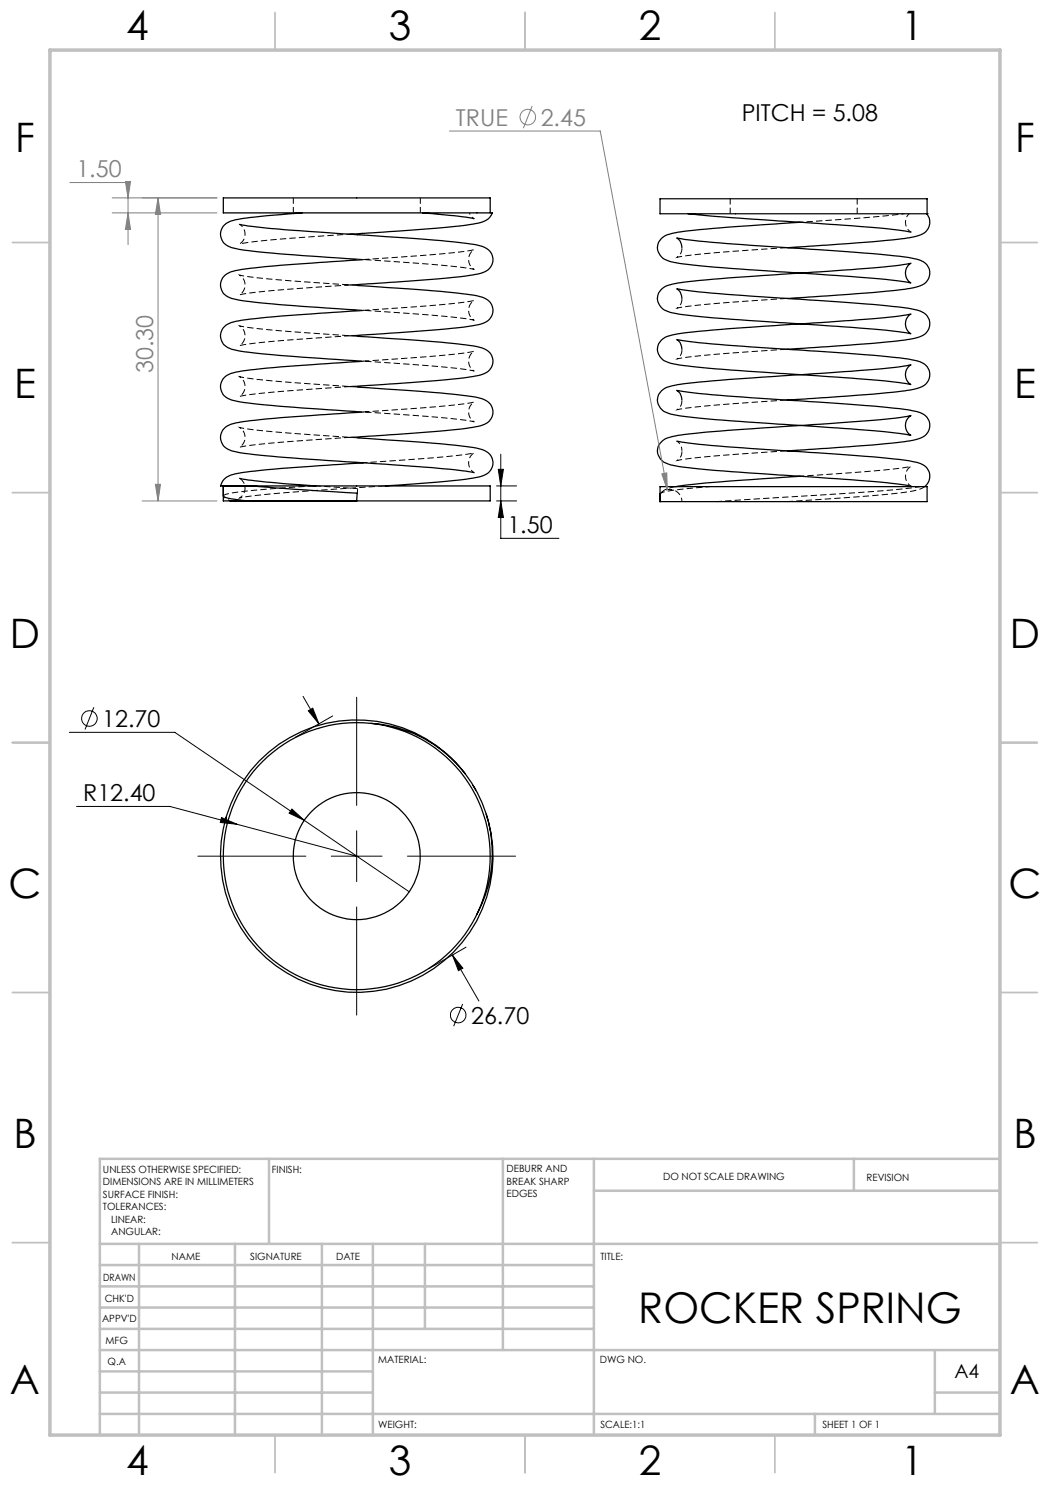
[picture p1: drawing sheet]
<svg xmlns="http://www.w3.org/2000/svg" width="210mm" height="297mm" viewBox="0 0 210 297" stroke-linecap="round" stroke-linejoin="round" font-family="sans-serif">
<path d="M44.7 99.2a2.89 2.89 0 0 1 1.9-.6l5.7-.7 10.5-.7M135.1 97.3h-.1a4.5 4.5 0 0 0-2.8 1.3" fill="none" stroke="#000" stroke-width=".2" stroke-dasharray="1.3 .6" stroke-linecap="butt"/>
<path d="M47.9 44.9a2.31 2.31 0 0 1 0 3.9 100 100 0 0 1 14.3-1.4l7.8-.6M71.5 98.6v-.9M94.8 94.5a2.31 2.31 0 0 1 0-3.9 63 63 0 0 1-9.9 1.1l-12.2 .8M132 98.8a2.45 2.45 0 0 1 2.8-.8 2.45 2.45 0 0 1 1.6 2.3M182.2 97.2a2.31 2.31 0 0 1 0-3.9 105.3 105.3 0 0 1-14.7 1.4l-7.4 .5" fill="none" stroke="#000" stroke-width=".2" stroke-dasharray="1.3 .6" stroke-dashoffset=".5" stroke-linecap="butt"/>
<g fill="none" stroke="#000" stroke-width=".2" stroke-dasharray="1.3 .6" stroke-dashoffset=".1" stroke-linecap="butt">
<path d="M58.7 39.6v3M146 39.7v3M71.2 51.8a260.3 260.3 0 0 1 23.4 2l.2 .1a2.31 2.31 0 0 1 0-4 63.2 63.2 0 0 1-9.9 1.2l-12.2 .8M71.5 57.1l-2.7-.2a200.4 200.4 0 0 1-20.7-1.8l-.2-.1a2.31 2.31 0 0 1 0 4 100.1 100.1 0 0 1 14.3-1.5l7.8-.5M84.1 42.6v-3M171.4 42.7v-3M71.2 72.1a260.5 260.5 0 0 1 23.4 2l.2 .1a2.31 2.31 0 0 1 0-3.9 63.1 63.1 0 0 1-9.9 1.1l-12.2 .8M71.2 62a260.4 260.4 0 0 1 23.4 2h.2a2.31 2.31 0 0 1 0-3.9 63.2 63.2 0 0 1-9.9 1.1l-12.2 .9M71.5 77.4l-2.7-.2a200.2 200.2 0 0 1-20.7-1.8l-.2-.1a2.31 2.31 0 0 1 0 4 100.2 100.2 0 0 1 14.3-1.5l7.8-.5M71.5 67.2l-2.7-.1a200.3 200.3 0 0 1-20.7-1.9h-.2a2.31 2.31 0 0 1 0 3.9 100.2 100.2 0 0 1 14.3-1.4l7.8-.6M71.2 82.3a260.6 260.6 0 0 1 23.4 2l.2 .1a2.31 2.31 0 0 1 0-4 63 63 0 0 1-9.9 1.1l-12.2 .9M71.5 87.6l-2.7-.2a200.1 200.1 0 0 1-20.7-1.9h-.2a2.31 2.31 0 0 1 0 3.9 100.3 100.3 0 0 1 14.3-1.4l7.8-.5"/>
<path d="M157.4 100.3l4.4-.3a198.3 198.3 0 0 0 21.3-1.9l1-.3 .8-.5"/>
</g>
<path d="M94.8 43.7l-.5-.4-.4-.7M44.7 99.3l.5 .4 .8 .5" fill="none" stroke="#000" stroke-width=".2" stroke-dasharray="1.3 .6" stroke-dashoffset=".8" stroke-linecap="butt"/>
<path d="M71.5 97.7l-8.3-.5M142.1 97.3a68.9 68.9 0 0 0-9.6 1.2l-.4 .2" fill="none" stroke="#000" stroke-width=".2" stroke-dasharray="1.3 .6" stroke-dashoffset=".3" stroke-linecap="butt"/>
<path d="M47.9 95.7a2.31 2.31 0 0 1 0 3.9 100.4 100.4 0 0 1 14.3-1.4l14.9-1" fill="none" stroke="#000" stroke-width=".2" stroke-dasharray="1.3 .6" stroke-dashoffset="-.2" stroke-linecap="butt"/>
<g fill="none" stroke="#000" stroke-width=".25">
<path d="M47.9 44.9a125.2 125.2 0 0 0 15.5 1.5l5.4 .4a338.6 338.6 0 0 1 26.2 2.1l.6 .2a2.91 2.91 0 0 1 2.6 4.1 4.6 4.6 0 0 1-3.7 1.8 436.3 436.3 0 0 1-24.5 2M60.5 42.6l-7.1 .5-5.5 .7a4 4 0 0 0-3.7 2.2 2.9 2.9 0 0 0 2.9 3.7 224.5 224.5 0 0 0 22.2 2l1.9 .1M71.5 57.1a293.5 293.5 0 0 1 23.5 2l.6 .1a2.91 2.91 0 0 1 2.6 4.2 4.6 4.6 0 0 1-3.7 1.8 436.3 436.3 0 0 1-24.5 2M72.7 51.9l-3.3 .2a235.2 235.2 0 0 0-22.3 2 2.99 2.99 0 0 0-2.8 3.8l.5 .9a6.5 6.5 0 0 0 4 1.4l7 .7 15.4 1.1M84.5 42.6l6.3 .5 4 .6M98 42.6v-3h-53.3v3h53.8a3.6 3.6 0 0 1-3.4 2.1 322 322 0 0 1-23 2l-2.1 .1M136.4 59.7a2.21 2.21 0 0 0-1-2 80 80 0 0 0 11.5 1.3l11.9 .8a326.3 326.3 0 0 1 23.6 2 3.7 3.7 0 0 1 3.4 2.1 3 3 0 0 1-2.7 3.7l-.5 .1a349.4 349.4 0 0 1-24 2.1h-1.2M136.4 49.5a2.21 2.21 0 0 0-1-1.9 296.4 296.4 0 0 0 25.3 2.1 217.5 217.5 0 0 1 22.2 2 2.94 2.94 0 0 1 2.9 3.8 3.8 3.8 0 0 1-3.2 2.1 349.4 349.4 0 0 1-24 2l-1.2 .1M137.6 42.8l5.4 .5 15.9 1.1a327.1 327.1 0 0 1 22.7 1.9l.6 .1M160.1 44.4l-2.7 .2a240.4 240.4 0 0 0-22.7 2 3.4 3.4 0 0 0-3.2 2.9 3.2 3.2 0 0 0 3.1 2.9 215.5 215.5 0 0 0 22.2 2l2.1 .1a259.9 259.9 0 0 1 23.3 2.1 2.33 2.33 0 0 1 0-4l-.2 .1a288.4 288.4 0 0 1-24.6 2.1 240.4 240.4 0 0 0-22.7 2 3.4 3.4 0 0 0-3.2 2.9 3.2 3.2 0 0 0 3.1 2.9 215.4 215.4 0 0 0 22.2 2l2.1 .1a260 260 0 0 1 23.3 2 2.33 2.33 0 0 1 0-3.9l-.2 .1a288.4 288.4 0 0 1-24.6 2 260 260 0 0 0-22.4 2 3.7 3.7 0 0 0-3.4 2.4 3.1 3.1 0 0 0 3 3.4 215.4 215.4 0 0 0 22.2 2l2.1 .2a260 260 0 0 1 23.3 2 2.33 2.33 0 0 1 0-3.9h-.2a288.3 288.3 0 0 1-24.6 2.1 260 260 0 0 0-22.4 1.9 3.7 3.7 0 0 0-3.4 2.4 3.1 3.1 0 0 0 3 3.5 212.7 212.7 0 0 0 22.2 2l2.1 .1a259.9 259.9 0 0 1 23.3 2.1 2.33 2.33 0 0 1 0-4l-.2 .1a291.8 291.8 0 0 1-24.6 2.1 260 260 0 0 0-22.4 1.9 3.7 3.7 0 0 0-3.4 2.4 3.1 3.1 0 0 0 3 3.5 213.1 213.1 0 0 0 22.2 1.9l2 .2a325.9 325.9 0 0 1 22.8 1.9l.6 .1M185.4 42.8v-3h-53.4v3h53.1a.89 .89 0 0 1 .7 .8 3 3 0 0 1-2.7 3.7l-.5 .1a346.1 346.1 0 0 1-24 2.1h-1.2M185.4 42.8h.1"/>
<path d="M71.5 77.4a293.5 293.5 0 0 1 23.5 2l.6 .1a2.91 2.91 0 0 1 2.6 4.2 4.6 4.6 0 0 1-3.7 1.8 436.3 436.3 0 0 1-24.5 2M71.5 67.3a293.5 293.5 0 0 1 23.5 1.9l.6 .2a2.91 2.91 0 0 1 2.6 4.1 4.6 4.6 0 0 1-3.7 1.8 436.3 436.3 0 0 1-24.5 2M72.7 72.2l-3.3 .3a235.2 235.2 0 0 0-22.3 1.9 2.99 2.99 0 0 0-2.8 3.8l.5 .9a6.5 6.5 0 0 0 4 1.4l7 .7 15.4 1.1M72.7 62.1l-3.3 .2a235.2 235.2 0 0 0-22.3 2 2.99 2.99 0 0 0-2.8 3.7l.5 1a6.5 6.5 0 0 0 4 1.3l7 .8 15.4 1M136.4 69.8a2.21 2.21 0 0 0-1-1.9 80 80 0 0 0 11.5 1.2l11.8 .9a393.6 393.6 0 0 1 23.1 1.8l.6 .2a3.7 3.7 0 0 1 3.4 2.1 3 3 0 0 1-2.7 3.7l-.5 .1a349.5 349.5 0 0 1-24 2l-1.2 .1M44.7 97.2h53.3v3h-53.3zM44.7 99.2a3.3 3.3 0 0 0 2 .6l2.8 .4M47.9 95.7a81.4 81.4 0 0 0 12 1.2l3.3 .3M71.5 87.6a293.5 293.5 0 0 1 23.5 2l.6 .1a2.91 2.91 0 0 1 2.6 4.1 4.6 4.6 0 0 1-3.7 1.8l-6.8 .8-10.7 .8M72.7 82.4l-3.3 .2a235.2 235.2 0 0 0-22.3 2 2.99 2.99 0 0 0-2.8 3.8l.5 .9a6.5 6.5 0 0 0 4 1.4 1051.4 1051.4 0 0 0 37.6 2.8l6.8 .7 1.6 .3M72.7 92.6l-3.3 .2a235.2 235.2 0 0 0-22.3 2 3.4 3.4 0 0 0-3 2.4h1.8a79.9 79.9 0 0 1 10.8 .5l14.7 .9-.1 1.6M132 97.3h53.4v3h-53.4z"/>
<path d="M135.4 88.2a80 80 0 0 0 11.5 1.3l11.8 .8a393.7 393.7 0 0 1 23.1 1.8l.6 .2a3.7 3.7 0 0 1 3.4 2.1 2.66 2.66 0 0 1-.9 2.9M136.4 80a2.21 2.21 0 0 0-1-1.9 80 80 0 0 0 11.5 1.2l11.8 .8a393.6 393.6 0 0 1 23.1 1.9l.6 .1a3.7 3.7 0 0 1 3.4 2.1 3 3 0 0 1-2.7 3.7l-.5 .1a349.4 349.4 0 0 1-24 2.1l-1.2 .1M160.1 95.2l-1.7 .2a337.8 337.8 0 0 0-23.3 1.9M46 100.2h3.5M49.5 100.2h21.8M74.2 144.7a26 26 0 0 1 21.2 38.1M93.1 154.8a27.2 27.2 0 0 0-45.5 3.1 27.2 27.2 0 0 0 21.1 40.5 27.2 27.2 0 0 0 28.6-35.6M94.6 157.1l.5 .9M45.3 163.4l-.1 .4"/>
<circle cx="71.3" cy="171.2" r="12.7"/>
<circle cx="71.3" cy="171.2" r="26.7"/>
</g>
<path d="M143.4 100.3l5-.3a738.2 738.2 0 0 0 34.7-2.5l.9-.2" fill="none" stroke="#000" stroke-width=".2" stroke-dasharray="1.3 .6" stroke-dashoffset=".2" stroke-linecap="butt"/>
<path d="M180.9 42.7a344.6 344.6 0 0 1-20.8 1.7" fill="none" stroke="#000" stroke-width=".2" stroke-dasharray="1.3 .6" stroke-dashoffset=".7" stroke-linecap="butt"/>
<path d="M182.2 46.4a2.3 2.3 0 0 1-.4-3.7M135.4 88.2a2.12 2.12 0 0 1 1 2" fill="none" stroke="#000" stroke-width=".2" stroke-dasharray="1.3 .6" stroke-dashoffset=".4" stroke-linecap="butt"/>
<path d="M136.4 59.7a2.19 2.19 0 0 1-1 1.9h.1a217.4 217.4 0 0 1 21.9-1.9M136.4 49.5a2.19 2.19 0 0 1-1 2l.1-.1a217.4 217.4 0 0 1 21.9-1.9M136.4 69.8a2.19 2.19 0 0 1-1 2h.1a217.5 217.5 0 0 1 21.9-2M136.4 90.2a2.19 2.19 0 0 1-1 1.9h.1a217.7 217.7 0 0 1 21.9-1.9M136.4 80a2.19 2.19 0 0 1-1 1.9h.1a217.6 217.6 0 0 1 21.9-1.9" fill="none" stroke="#000" stroke-width=".2" stroke-dasharray="1.3 .6" stroke-dashoffset="-.1" stroke-linecap="butt"/>
<g fill="none" stroke="#808080" stroke-width=".2">
<path d="M14 36.5h11.6v12.4M22.4 39.6h21M25.1 36.3h1l-.5 3.3zM31.6 39.6l.5 3.3h-1zM31.6 39.6v60.6M89.9 26.2h30.2l13.4 71.7M106.4 21.2l-1.7 4.4M22.4 42.6h21M25.6 42.6l.5 3.3h-1zM31.1 96.9h1l-.5 3.3zM132.4 94.8l.9-.2 .2 3.3zM28.4 100.2h15"/>
<circle cx="105.6" cy="23.4" r="1.55"/>
</g>
<g fill="none" stroke="#000" stroke-width=".2">
<path d="M99.3 97.2h4M99.7 93.9h1l-.5 3.3zM100.2 90.8v16.9h11.6M99.3 100.2h4M100.2 100.2l.5 3.3h-1zM60.6 139.3l3.2 5.5M71.3 139.4v21.7M13.9 146.5h21.1l25.9 17.6M18.8 141.5l-1.8 4.4M61.7 142.2l.8-.6 1.3 3.2zM66.5 143.2l-7.4 4.3M15.3 161.3h18.7l37.3 9.9"/>
<path d="M39.6 171.2h21.6M44.3 163.5l3.1 1.3-3.3-.3zM58.4 161.8l2.5 2.3-3.1-1.5zM60.9 164.1l20.9 14.3M66.3 171.2h10.1M71.3 166.2v10.1M81.5 171.2h21.6M71.3 181.4v21.6M90.5 191l2.1 2.6-.9 .5zM90.5 191l5.3 9.2M93.2 189.4l-7.4 4.3M92.5 200.8l-1.8 4.4"/>
<circle cx="17.9" cy="143.7" r="1.56"/>
<circle cx="91.7" cy="203" r="1.55"/>
</g>
<g fill="none" stroke="#c0c0c0" stroke-width=".35">
<path d="M55 2.5v7.5M105 2.5v7.5M155 2.5v7.5M2.5 48.5h7.5M200 48.5h7.5M2.5 98.5h7.5M200 98.5h7.5M2.5 148.5h7.5M200 148.5h7.5M2.5 198.5h7.5M200 198.5h7.5M2.5 248.5h7.5"/>
<path d="M200 248.5h7.5M55 287v7.5M105 287v7.5M155 287v7.5"/>
</g>
<g fill="none" stroke="#c0c0c0" stroke-width=".5">
<path d="M53.8 231.8v17M100.6 231.8v38.2M118.8 231.8v55.2M118.8 238.2h81.2M170.8 231.8v6.4M200 231.8h-180v55.2M20 248.8h180M20 257.3h98.8M20 253h98.8M27.8 248.8v38.2M47 248.8v38.2M64.4 248.8v38.2"/>
<path d="M74.6 248.8v38.2M85 248.8v17M20 265.8h98.8M20 261.5h98.8M20 278.5h54.6M20 274.3h54.6M20 270h180M187 278.5h13M187 270v12.8M20 282.8h180M163 282.8v4.2"/>
</g>
<path d="M10 10h190v277h-190z" fill="none" stroke="#c0c0c0" stroke-width=".7"/>
<path d="M100.2 100.2l.5 3.3h-1zM99.7 93.9h1l-.5 3.3zM44.3 163.5l-.2 1 3.3 .3zM61.7 142.2l.8-.6 1.3 3.2zM90.5 191l2.1 2.6-.9 .5zM58.4 161.8l-.6 .8 3.1 1.5z" fill="#000"/>
<g fill="#808080">
<path d="M25.1 36.3h1l-.5 3.3zM25.6 42.6l.5 3.3h-1zM132.4 94.8l1.1 3.1-.2-3.3z"/>
<path d="M31.1 96.9h1l-.5 3.3zM31.6 39.6l.5 3.3h-1z"/>
</g>
<text font-size="8.5" x="127.7" y="264.5">ROCKER SPRING</text>
<g font-size="8.1">
<text x="25.2" y="8">4</text>
<text x="77.7" y="8">3</text>
<text x="127.7" y="8">2</text>
<text x="180.2" y="8">1</text>
<text x="3" y="30.4">F</text>
<text x="203" y="30.4">F</text>
<text x="2.8" y="79.6">E</text>
<text x="202.8" y="79.6">E</text>
<text x="2" y="129.6">D</text>
<text x="202" y="129.6">D</text>
<text x="1.7" y="179.6">C</text>
<text x="201.7" y="179.6">C</text>
<text x="2.7" y="229.6">B</text>
<text x="202.7" y="229.6">B</text>
<text x="2" y="278.9">A</text>
<text x="202" y="278.9">A</text>
<text x="25.2" y="295">4</text>
<text x="77.7" y="295">3</text>
<text x="127.7" y="295">2</text>
<text x="180.2" y="295">1</text>
</g>
<g font-size="4.7" fill="#808080">
<text x="91.2" y="25.1">TRUE</text>
<text x="108.1" y="25.1">2.45</text>
<text x="15.3" y="35.5">1.50</text>
<text x="30.6" y="74.6" transform="rotate(-90 30.6 74.6)">30.30</text>
</g>
<g font-size="4.7">
<text x="148.3" y="24.1">PITCH = 5.08</text>
<text x="101.5" y="106.6">1.50</text>
<text x="20.5" y="145.4">12.70</text>
<text x="16.6" y="160.3">R12.40</text>
<text x="94.2" y="204.7">26.70</text>
</g>
<text font-size="3.9" x="190.9" y="275.5">A4</text>
<g font-size="2">
<text x="20.6" y="234.6">UNLESS OTHERWISE SPECIFIED:</text>
<text x="20.6" y="237.1">DIMENSIONS ARE IN MILLIMETERS</text>
<text x="20.6" y="239.6">SURFACE FINISH:</text>
<text x="54.4" y="234.6">FINISH:</text>
<text x="101.3" y="234.5">DEBURR AND</text>
<text x="101.3" y="237">BREAK SHARP</text>
<text x="101.3" y="239.5">EDGES</text>
<text x="132.6" y="236">DO NOT SCALE DRAWING</text>
<text x="173.3" y="236.2">REVISION</text>
<text x="20.6" y="242.1">TOLERANCES:</text>
<text x="22.2" y="244.6">LINEAR:</text>
<text x="22.2" y="247.1">ANGULAR:</text>
<text x="34.3" y="252">NAME</text>
<text x="50" y="251.9">SIGNATURE</text>
<text x="67.2" y="251.9">DATE</text>
<text x="120.1" y="251.9">TITLE:</text>
<text x="20.6" y="256.1">DRAWN</text>
<text x="20.9" y="260.3">CHK'D</text>
<text x="20.4" y="264.4">APPV'D</text>
<text x="21.1" y="268.8">MFG</text>
<text x="21.5" y="273">Q.A</text>
<text x="75.6" y="272.5">MATERIAL:</text>
<text x="120" y="272.5">DWG NO.</text>
<text x="75.6" y="285.5">WEIGHT:</text>
<text x="120.1" y="285.6">SCALE:1:1</text>
<text x="164.5" y="285.6">SHEET 1 OF 1</text>
</g>
</svg>
